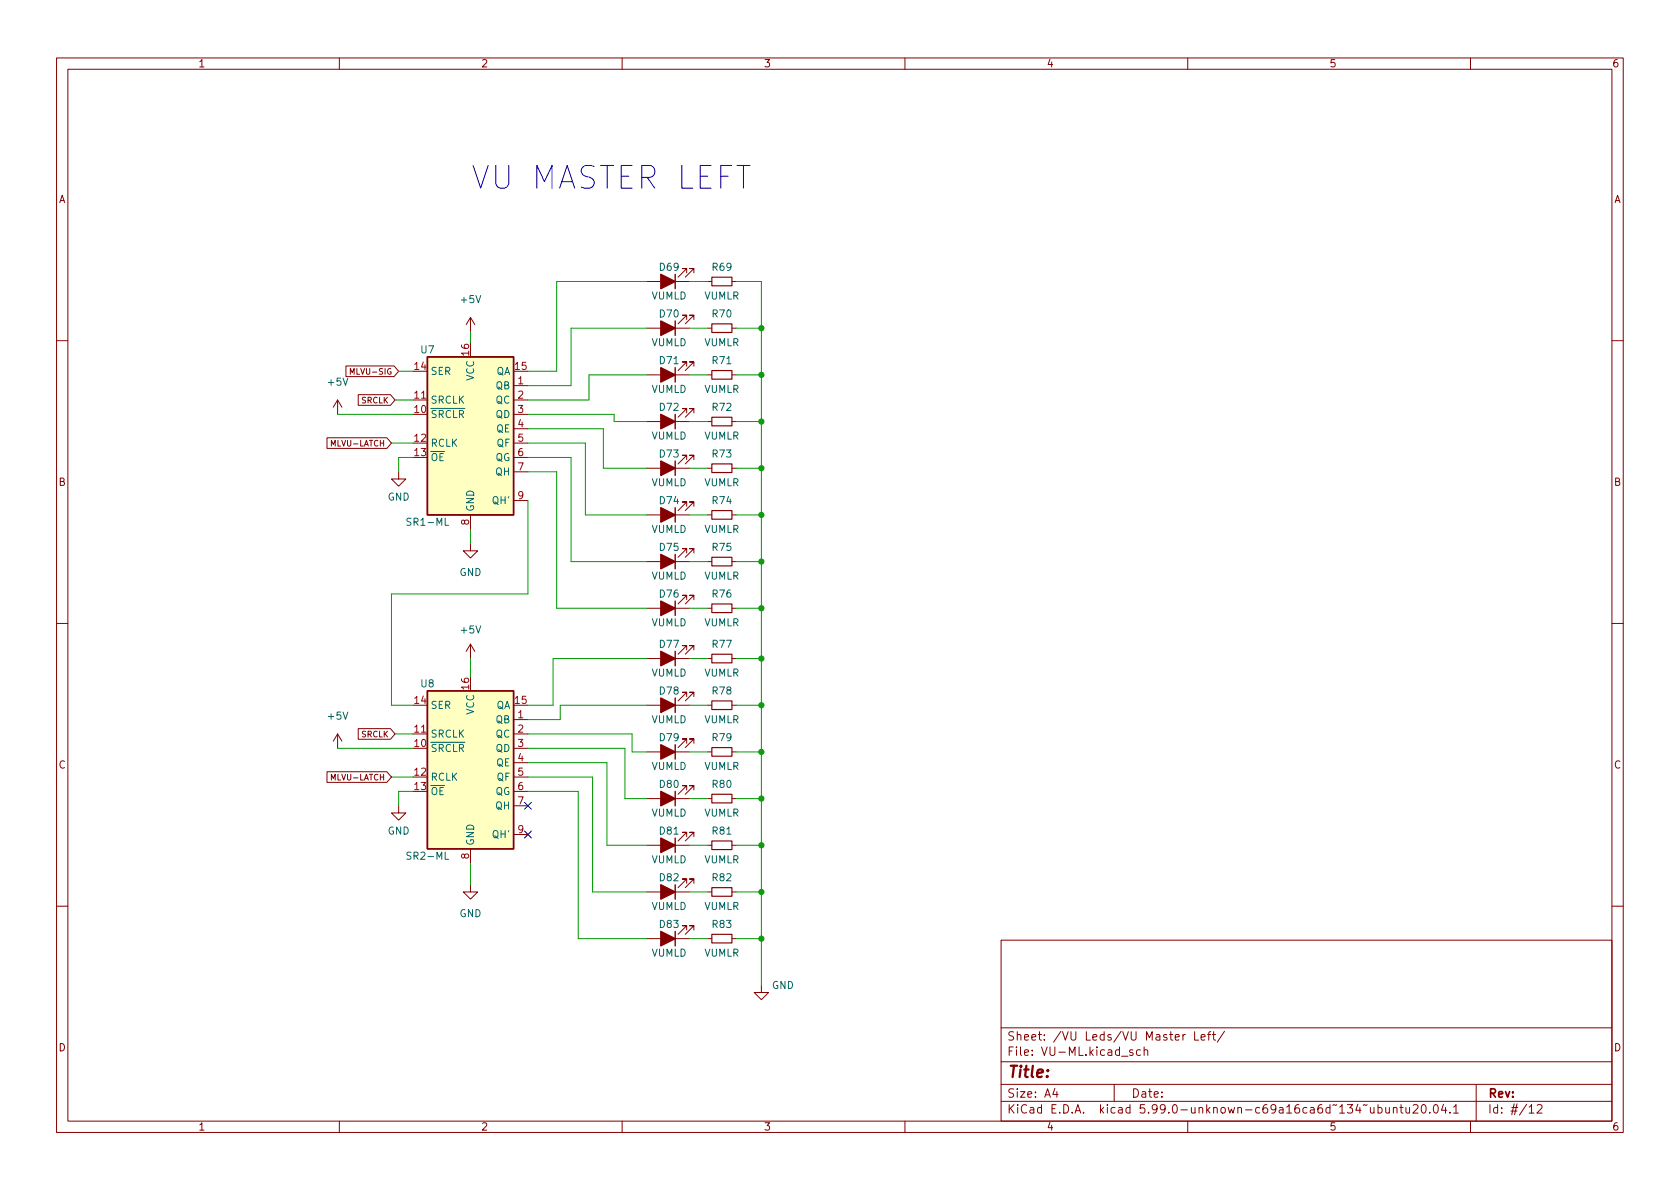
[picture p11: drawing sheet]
<svg xmlns="http://www.w3.org/2000/svg" width="297mm" height="210mm" viewBox="0 0 297 210" stroke-linecap="round" stroke-linejoin="round" font-family="sans-serif">
<g fill="none" stroke="#840000" stroke-width=".18">
<path d="M10 10.2h277v190.1h-277zM12 12.2h273v186.1h-273zM60 10.2v2M110 10.2v2M160 10.2v2M210 10.2v2M260 10.2v2M83.2 56.1l-.8 1.3M83.2 56.1v2.6M83.2 56.1l.7 1.3M114.3 49.8h7.6M114.3 58h7.6"/>
<path d="M121.4 48.3v-.8h-.8h.8l-1.5 1.5M121.4 56.5v-.8h-.8h.8l-1.5 1.6M122.7 48.3v-.8h-.8h.8l-1.5 1.5M122.7 56.5v-.8h-.8h.8l-1.5 1.6M125.1 49.8h.8M125.1 58h.8M129.4 49.8h.8M129.4 58h.8M10 60.2h2M57.8 77.4h10.6l.8 1-.8 .9h-10.6zM59.7 70.7l-.8 1.3M59.7 70.7v2.6"/>
<path d="M59.7 70.7l.8 1.3M61.2 64.7h8.5l.8 1-.8 .9h-8.5zM61.9 66.2v-1l.4 .7 .3-.7v1M63.3 69.8h5.7l.8 .9-.8 1h-5.7zM73 70.7h2.6M90.8 68.2h2.5M90.8 70.7h2.5M90.8 73.3h2.5M90.8 75.8h2.5M90.8 78.4h2.5M114.3 74.5h7.6M114.3 66.3h7.6"/>
<path d="M121.4 64.8v-.8h-.8h.8l-1.5 1.5M121.4 73v-.7h-.8h.8l-1.5 1.5M122.7 64.8v-.8h-.8h.8l-1.5 1.5M122.7 73v-.7h-.8h.8l-1.5 1.5M125.1 74.5h.8M125.1 66.3h.8M129.4 74.5h.8M129.4 66.3h.8M285 60.2h2M70.5 83.4v1.3h1.3l-1.3 1.3-1.3-1.3h1.3M83.2 96.1v1.3h1.3l-1.3 1.3-1.3-1.3h1.3M83.2 91.1v2.5"/>
<path d="M90.8 80.9h2.5M90.8 83.4h2.5M90.8 88.5h2.5M114.3 91.1h7.6M114.3 82.8h7.6M114.3 99.3h7.6M121.4 89.5v-.7h-.8h.8l-1.5 1.5M121.4 81.3v-.8h-.8h.8l-1.5 1.5M121.4 97.8v-.8h-.8h.8l-1.5 1.5M122.7 89.5v-.7h-.8h.8l-1.5 1.5M122.7 81.3v-.8h-.8h.8l-1.5 1.5M122.7 97.8v-.8h-.8h.8l-1.5 1.5"/>
<path d="M125.1 91.1h.8M125.1 82.8h.8M125.1 99.3h.8M129.4 91.1h.8M129.4 82.8h.8M129.4 99.3h.8M10 110.2h2M83.2 113.9v2.6M83.2 113.9l-.8 1.3M83.2 113.9l.7 1.3M114.3 107.6h7.6M114.3 116.5h7.6"/>
<path d="M121.4 114.9v-.7h-.8h.8l-1.5 1.5M121.4 106v-.7h-.8h.8l-1.5 1.5M122.7 114.9v-.7h-.8h.8l-1.5 1.5M122.7 106v-.7h-.8h.8l-1.5 1.5M125.1 107.6h.8M125.1 116.5h.8M129.4 107.6h.8M129.4 116.5h.8M285 110.2h2M57.8 136.5h10.6l.8 .9-.8 .9h-10.6zM59.7 129.8v2.5M59.7 129.8l-.8 1.3"/>
<path d="M59.7 129.8l.8 1.3M63.3 128.8h5.7l.8 1-.8 .9h-5.7zM73 129.8h2.6M90.8 127.2h2.5M90.8 129.8h2.5M90.8 132.3h2.5M90.8 134.9h2.5M90.8 137.4h2.5M90.8 139.9h2.5M114.3 133h7.6M114.3 124.7h7.6M121.4 131.4v-.7h-.8h.8l-1.5 1.5"/>
<path d="M121.4 139.7v-.8h-.8h.8l-1.5 1.6M121.4 123.2v-.8h-.8h.8l-1.5 1.5M122.7 131.4v-.7h-.8h.8l-1.5 1.5M122.7 139.7v-.8h-.8h.8l-1.5 1.6M122.7 123.2v-.8h-.8h.8l-1.5 1.5M125.1 133h.8M125.1 124.7h.8M129.4 133h.8M129.4 124.7h.8M70.5 142.5v1.3h1.3l-1.3 1.2-1.3-1.2h1.3M83.2 156.5v1.2h1.3l-1.3 1.3-1.3-1.3h1.3M83.2 150.1v2.5"/>
<path d="M90.8 142.5h2.5M90.8 147.6h2.5M114.3 149.5h7.6M114.3 141.2h7.6M114.3 157.7h7.6M121.4 147.9v-.7h-.8h.8l-1.5 1.5M121.4 156.2v-.8h-.8h.8l-1.5 1.6M122.7 147.9v-.7h-.8h.8l-1.5 1.5M122.7 156.2v-.8h-.8h.8l-1.5 1.6M125.1 149.5h.8M125.1 141.2h.8M125.1 157.7h.8"/>
<path d="M129.4 149.5h.8M129.4 141.2h.8M129.4 157.7h.8M10 160.2h2M114.3 166h7.6M121.4 164.5v-.8h-.8h.8l-1.5 1.5M122.7 164.5v-.8h-.8h.8l-1.5 1.5M125.1 166h.8M129.4 166h.8M134.6 174.2v1.3h1.3l-1.3 1.3-1.3-1.3h1.3M177 166.3h108v32h-108zM285 160.2h2"/>
<path d="M60 198.3v2M110 198.3v2M160 198.3v2M177 194.8h108M177 191.8h108M177 187.8h108M177 181.8h108M186.5 192.5l-.4 1h1M186.9 193v1M197 191.8v3M200.3 185.7l-.4-.1-.2 .2 .1 .3 .5 .1v.4h-.6M201.6 185.7l-.4-.1-.3 .3v.4l.2 .3h.5"/>
<path d="M202.3 185.8l.2-.2 .4 .1v.9M202.3 185.1v1.5M209.1 182.9v1M209.6 182.9l-.3 .1-.2 .2M210 198.3v2M211.2 182.4v1.5h.7M212.4 183.4l.7-.1-.1-.3-.4-.1-.2 .2v.8h.6M213.5 182.9h.6M214.1 182.4l-.4 .2v1.3M214.4 182.9h.5M214.6 182.4v1.3l.3 .2M216.5 182.4l-1.3 1.9"/>
<path d="M243.6 195.9l.5-.1 .3 .3v.4l-.2 .3h-.6M243.6 195.3v1.5M245 195.8l.1 1h.3l.2-.1M245.6 195.8v1M246.4 196l.2-.2 .3 .1 .1 .9M246.4 195.8v1M247.5 195.8h.6M247.7 195.3v1.3l.4 .2M248.6 195.8v1h.4l.2-.1M249.2 195.8v1M249.9 195.5l.5-.2 .2 .2 .1 .3-.9 1h.9M251.5 195.4l.1-.1a.81 .81 0 0 1 .6 .7 .81 .81 0 0 1-.3 .8h-.1a.81 .81 0 0 1-.6-.6 .81 .81 0 0 1 .3-.8z"/>
<path d="M252.8 196.7v.1M253.6 195.4l.2-.1a.81 .81 0 0 1 .6 .7 .81 .81 0 0 1-.3 .8h-.2a.81 .81 0 0 1-.5-.6 .81 .81 0 0 1 .2-.8zM255.2 195.3l-.3 1h.9M255.6 195.8v1M256.4 196.7v.1M257 195.8l.4-.5v1.5M257 196.8h.9M260 198.3v2M261 191.8v6.5M270.4 195.8l.4-.5v1.5M270.4 196.8h.8M271.8 195.5l.6-.2 .2 .2v.3l-.9 1h.9"/>
</g>
<g fill="none" stroke="#840000" stroke-width=".2">
<path d="M125.9 49h3.5v1.5h-3.5zM125.9 57.3h3.5v1.5h-3.5zM125.9 73.8h3.5v1.5h-3.5zM125.9 65.5h3.5v1.6h-3.5zM125.9 90.3h3.5v1.5h-3.5zM125.9 82h3.5v1.6h-3.5zM125.9 98.5h3.5v1.6h-3.5zM125.9 106.8h3.5v1.5h-3.5zM125.9 115.7h3.5v1.5h-3.5zM125.9 132.2h3.5v1.5h-3.5zM125.9 123.9h3.5v1.6h-3.5zM125.9 140.5h3.5v1.5h-3.5z"/>
<path d="M125.9 148.7h3.5v1.5h-3.5zM125.9 157h3.5v1.5h-3.5zM125.9 165.2h3.5v1.5h-3.5z"/>
</g>
<g fill="none" stroke="#840000" stroke-width=".25">
<path d="M119.4 48.5v2.5M119.4 56.8v2.5M75.6 63.1h15.2v28h-15.2zM119.4 65v2.6M119.4 73.3v2.5M119.4 81.5v2.6M119.4 89.8v2.5M119.4 98v2.6M119.4 106.3v2.5M119.4 115.2v2.5M75.6 122.2h15.2v27.9h-15.2zM119.4 123.4v2.6"/>
<path d="M119.4 131.7v2.5M119.4 139.9v2.6M119.4 148.2v2.5M119.4 156.5v2.5M119.4 164.7v2.6"/>
</g>
<g fill="#840000" stroke="#840000" stroke-width=".25">
<path d="M116.8 148.2l2.6 1.3-2.6 1.2z"/>
<path d="M116.8 131.7l2.6 1.3-2.6 1.2z"/>
<path d="M116.8 139.9l2.6 1.3-2.6 1.3z"/>
<path d="M116.8 65l2.6 1.3-2.6 1.3z"/>
<path d="M116.8 73.3l2.6 1.2-2.6 1.3z"/>
<path d="M116.8 48.5l2.6 1.3-2.6 1.2z"/>
<path d="M116.8 56.8l2.6 1.2-2.6 1.3z"/>
<path d="M116.8 115.2l2.6 1.3-2.6 1.2z"/>
<path d="M116.8 123.4l2.6 1.3-2.6 1.3z"/>
<path d="M116.8 89.8l2.6 1.3-2.6 1.2z"/>
<path d="M116.8 81.5l2.6 1.3-2.6 1.3z"/>
<path d="M116.8 106.3l2.6 1.3-2.6 1.2z"/>
<path d="M116.8 98l2.6 1.3-2.6 1.3z"/>
<path d="M116.8 164.7l2.6 1.3-2.6 1.3z"/>
<path d="M116.8 156.5l2.6 1.2-2.6 1.3z"/>
</g>
<g fill="#ffffc2" stroke="#ffffc2" stroke-width=".18">
<path d="M75.6 122.2h15.2v27.9h-15.2z"/>
<path d="M75.6 63.1h15.2v28h-15.2z"/>
</g>
<g fill="none" stroke="#009600" stroke-width=".18">
<path d="M83.2 58.7v1.9M114.3 49.8h-15.9v15.9h-5.1M114.3 58h-13.3v10.2h-7.7M121.9 58h3.2M121.9 49.8h3.2M130.2 49.8h4.4v124.4M130.2 58h4.4M59.7 73.3h13.3M69.2 78.4h3.8M69.8 70.7h3.2M70.5 65.7h2.5M93.3 78.4h10.2v12.7h10.8"/>
<path d="M93.3 75.8h13.4v7h7.6M93.3 73.3h15.3v1.2h5.7M114.3 66.3h-10.2v4.4h-10.8M121.9 74.5h3.2M121.9 66.3h3.2M130.2 74.5h4.4M130.2 66.3h4.4M73 80.9h-2.5v2.5M83.2 93.6v2.5M93.3 88.5v16.5h-24.1v19.7h3.8M93.3 83.4h5.1v24.2h15.9M93.3 80.9h7.7v18.4h13.3"/>
<path d="M121.9 91.1h3.2M121.9 82.8h3.2M121.9 99.3h3.2M130.2 91.1h4.4M130.2 82.8h4.4M130.2 99.3h4.4M83.2 116.5v3.1M114.3 116.5h-16.5v8.2h-4.5M121.9 116.5h3.2M121.9 107.6h3.2M130.2 116.5h4.4M130.2 107.6h4.4"/>
<path d="M59.7 132.3h13.3M69.2 137.4h3.8M69.8 129.8h3.2M73 139.9h-2.5v2.6M93.3 137.4h11.5v20.3h9.5M93.3 139.9h8.9v26.1h12.1M93.3 134.9h14v14.6h7M93.3 132.3h17.2v8.9h3.8M93.3 129.8h18.5v3.2h2.5M114.3 124.7h-15.2v2.5h-5.8M121.9 124.7h3.2M121.9 133h3.2"/>
<path d="M130.2 124.7h4.4M130.2 133h4.4M83.2 152.6v3.9M121.9 157.7h3.2M121.9 149.5h3.2M121.9 141.2h3.2M130.2 157.7h4.4M130.2 149.5h4.4M130.2 141.2h4.4M121.9 166h3.2M130.2 166h4.4"/>
</g>
<path d="M92.7 147l1.3 1.2M92.7 141.9l1.3 1.2M94 147l-1.3 1.2M94 141.9l-1.3 1.2" fill="none" stroke="#000084" stroke-width=".18"/>
<g fill="#009600" stroke="#009600" stroke-width=".18">
<circle cx="134.6" cy="58" r=".46"/>
<circle cx="134.6" cy="66.3" r=".46"/>
<circle cx="134.6" cy="74.5" r=".46"/>
<circle cx="134.6" cy="157.7" r=".46"/>
<circle cx="134.6" cy="166" r=".46"/>
<circle cx="134.6" cy="141.2" r=".46"/>
<circle cx="134.6" cy="133" r=".46"/>
<circle cx="134.6" cy="149.5" r=".46"/>
<circle cx="134.6" cy="124.7" r=".46"/>
<circle cx="134.6" cy="116.5" r=".46"/>
<circle cx="134.6" cy="107.6" r=".46"/>
<circle cx="134.6" cy="99.3" r=".46"/>
<circle cx="134.6" cy="82.8" r=".46"/>
<circle cx="134.6" cy="91.1" r=".46"/>
</g>
<text font-size="5.6" fill="#0000c2" x="83.2" y="33.5">VU MASTER LEFT</text>
<text font-size="2.8" fill="#840000" x="178" y="190.6">Title:</text>
<g font-size="2.1" fill="#840000">
<text x="178" y="184">Sheet: /VU Leds/VU Master Left/</text>
<text x="178" y="186.7">File: VU-ML.kicad_sch</text>
<text x="178" y="196.9">KiCad E.D.A. kicad 5.99.0-unknown-c69a16ca6d~134~ubuntu20.04.1</text>
<text x="178" y="194.1">Size: A4</text>
<text x="200" y="194.1">Date:</text>
<text x="263" y="194.1">Rev:</text>
<text x="263" y="196.9">Id: #/12</text>
</g>
<g font-size="1.8" fill="#840000">
<text x="35" y="11.9">1</text>
<text x="85" y="11.9">2</text>
<text x="135" y="11.9">3</text>
<text x="185" y="11.9">4</text>
<text x="235" y="11.9">5</text>
<text x="285" y="11.9">6</text>
<text x="10.3" y="35.9">A</text>
<text x="285.3" y="35.9">A</text>
<text x="10.3" y="85.9">B</text>
<text x="285.3" y="85.9">B</text>
<text x="10.3" y="135.9">C</text>
<text x="285.3" y="135.9">C</text>
<text x="10.3" y="185.9">D</text>
<text x="285.3" y="185.9">D</text>
<text x="35" y="199.9">1</text>
<text x="85" y="199.9">2</text>
<text x="135" y="199.9">3</text>
<text x="185" y="199.9">4</text>
<text x="235" y="199.9">5</text>
<text x="285" y="199.9">6</text>
</g>
<g font-size="1.8" fill="#006464">
<text x="116.7" y="47.9">D69</text>
<text x="126" y="47.9">R69</text>
<text x="81.6" y="53.6">+5V</text>
<text x="115.2" y="53">VUMLD</text>
<text x="124.5" y="53">VUMLR</text>
<text x="116.7" y="56.1">D70</text>
<text x="126" y="56.1">R70</text>
<text x="74.4" y="62.5">U7</text>
<text x="115.2" y="61.2">VUMLD</text>
<text x="116.7" y="64.4">D71</text>
<text x="124.5" y="61.2">VUMLR</text>
<text x="126" y="64.4">R71</text>
<text x="58.1" y="68.2">+5V</text>
<text x="76.1" y="71.4">SRCLK</text>
<text x="76.1" y="66.3">SER</text>
<text x="83.8" y="67.4" transform="rotate(-90 83.8 67.4)">VCC</text>
<text x="87.6" y="68.8">QB</text>
<text x="87.6" y="66.3">QA</text>
<text x="87.6" y="71.4">QC</text>
<text x="115.2" y="69.5">VUMLD</text>
<text x="124.5" y="69.5">VUMLR</text>
<text x="76.1" y="73.9">~{SRCLR}</text>
<text x="87.6" y="73.9">QD</text>
<text x="87.7" y="76.4">QE</text>
<text x="115.2" y="77.7">VUMLD</text>
<text x="116.7" y="72.6">D72</text>
<text x="124.5" y="77.7">VUMLR</text>
<text x="126" y="72.6">R72</text>
<text x="76.1" y="79">RCLK</text>
<text x="76.1" y="81.5">~{OE}</text>
<text x="87.5" y="81.5">QG</text>
<text x="87.8" y="79">QF</text>
<text x="116.7" y="80.9">D73</text>
<text x="126" y="80.9">R73</text>
<text x="68.5" y="88.5">GND</text>
<text x="87.2" y="89.1">QH'</text>
<text x="87.6" y="84.1">QH</text>
<text x="115.2" y="86">VUMLD</text>
<text x="116.7" y="89.1">D74</text>
<text x="124.5" y="86">VUMLR</text>
<text x="126" y="89.1">R74</text>
<text x="72.3" y="93">SR1-ML</text>
<text x="83.8" y="90.5" transform="rotate(-90 83.8 90.5)">GND</text>
<text x="115.2" y="94.2">VUMLD</text>
<text x="124.5" y="94.2">VUMLR</text>
<text x="81.2" y="101.8">GND</text>
<text x="116.7" y="97.4">D75</text>
<text x="126" y="97.4">R75</text>
<text x="115.2" y="102.5">VUMLD</text>
<text x="116.7" y="105.7">D76</text>
<text x="124.5" y="102.5">VUMLR</text>
<text x="126" y="105.7">R76</text>
<text x="81.6" y="112">+5V</text>
<text x="115.2" y="110.7">VUMLD</text>
<text x="124.5" y="110.7">VUMLR</text>
<text x="115.2" y="119.6">VUMLD</text>
<text x="116.7" y="114.5">D77</text>
<text x="124.5" y="119.6">VUMLR</text>
<text x="126" y="114.5">R77</text>
<text x="74.4" y="121.5">U8</text>
<text x="76.1" y="125.3">SER</text>
<text x="87.6" y="125.3">QA</text>
<text x="116.7" y="122.8">D78</text>
<text x="126" y="122.8">R78</text>
<text x="58.1" y="127.2">+5V</text>
<text x="76.1" y="130.4">SRCLK</text>
<text x="83.8" y="126.4" transform="rotate(-90 83.8 126.4)">VCC</text>
<text x="87.6" y="127.9">QB</text>
<text x="87.6" y="130.4">QC</text>
<text x="115.2" y="127.9">VUMLD</text>
<text x="116.7" y="131.1">D79</text>
<text x="124.5" y="127.9">VUMLR</text>
<text x="126" y="131.1">R79</text>
<text x="76.1" y="133">~{SRCLR}</text>
<text x="87.6" y="133">QD</text>
<text x="87.7" y="135.5">QE</text>
<text x="115.2" y="136.1">VUMLD</text>
<text x="124.5" y="136.1">VUMLR</text>
<text x="76.1" y="138">RCLK</text>
<text x="76.1" y="140.6">~{OE}</text>
<text x="87.5" y="140.6">QG</text>
<text x="87.6" y="143.1">QH</text>
<text x="87.8" y="138">QF</text>
<text x="116.7" y="139.3">D80</text>
<text x="126" y="139.3">R80</text>
<text x="68.5" y="147.6">GND</text>
<text x="83.8" y="149.6" transform="rotate(-90 83.8 149.6)">GND</text>
<text x="87.2" y="148.2">QH'</text>
<text x="115.2" y="144.4">VUMLD</text>
<text x="116.7" y="147.6">D81</text>
<text x="124.5" y="144.4">VUMLR</text>
<text x="126" y="147.6">R81</text>
<text x="72.3" y="152">SR2-ML</text>
<text x="115.2" y="152.6">VUMLD</text>
<text x="116.7" y="155.8">D82</text>
<text x="124.5" y="152.6">VUMLR</text>
<text x="126" y="155.8">R82</text>
<text x="115.2" y="160.9">VUMLD</text>
<text x="124.5" y="160.9">VUMLR</text>
<text x="81.2" y="162.2">GND</text>
<text x="116.7" y="164.1">D83</text>
<text x="126" y="164.1">R83</text>
<text x="115.2" y="169.2">VUMLD</text>
<text x="124.5" y="169.2">VUMLR</text>
<text x="136.5" y="174.9">GND</text>
</g>
<g font-size="1.8" fill="#a90000">
<text x="73.3" y="65.4">14</text>
<text x="82.9" y="62.8" transform="rotate(-90 82.9 62.8)">16</text>
<text x="91.1" y="65.4">15</text>
<text x="73.3" y="70.5">11</text>
<text x="91.6" y="67.9">1</text>
<text x="91.6" y="70.5">2</text>
<text x="73.3" y="73">10</text>
<text x="91.6" y="73">3</text>
<text x="91.6" y="75.6">4</text>
<text x="73.3" y="78.1">12</text>
<text x="73.3" y="80.6">13</text>
<text x="91.6" y="78.1">5</text>
<text x="91.6" y="80.6">6</text>
<text x="91.6" y="83.2">7</text>
<text x="91.6" y="88.3">9</text>
<text x="82.9" y="92.8" transform="rotate(-90 82.9 92.8)">8</text>
<text x="73.3" y="124.5">14</text>
<text x="82.9" y="121.9" transform="rotate(-90 82.9 121.9)">16</text>
<text x="91.1" y="124.5">15</text>
<text x="73.3" y="129.5">11</text>
<text x="91.6" y="127">1</text>
<text x="91.6" y="129.5">2</text>
<text x="73.3" y="132.1">10</text>
<text x="73.3" y="137.2">12</text>
<text x="91.6" y="132.1">3</text>
<text x="91.6" y="134.6">4</text>
<text x="91.6" y="137.2">5</text>
<text x="73.3" y="139.7">13</text>
<text x="91.6" y="139.7">6</text>
<text x="91.6" y="142.2">7</text>
<text x="91.6" y="147.3">9</text>
<text x="82.9" y="151.9" transform="rotate(-90 82.9 151.9)">8</text>
</g>
<g font-size="1.4" fill="#840000">
<text x="62.5" y="66.2">MLVU-SIG</text>
<text x="63.9" y="71.3">SRCLK</text>
<text x="58.9" y="78.9">MLVU-LATCH</text>
<text x="63.9" y="130.4">SRCLK</text>
<text x="58.9" y="138">MLVU-LATCH</text>
</g>
</svg>
